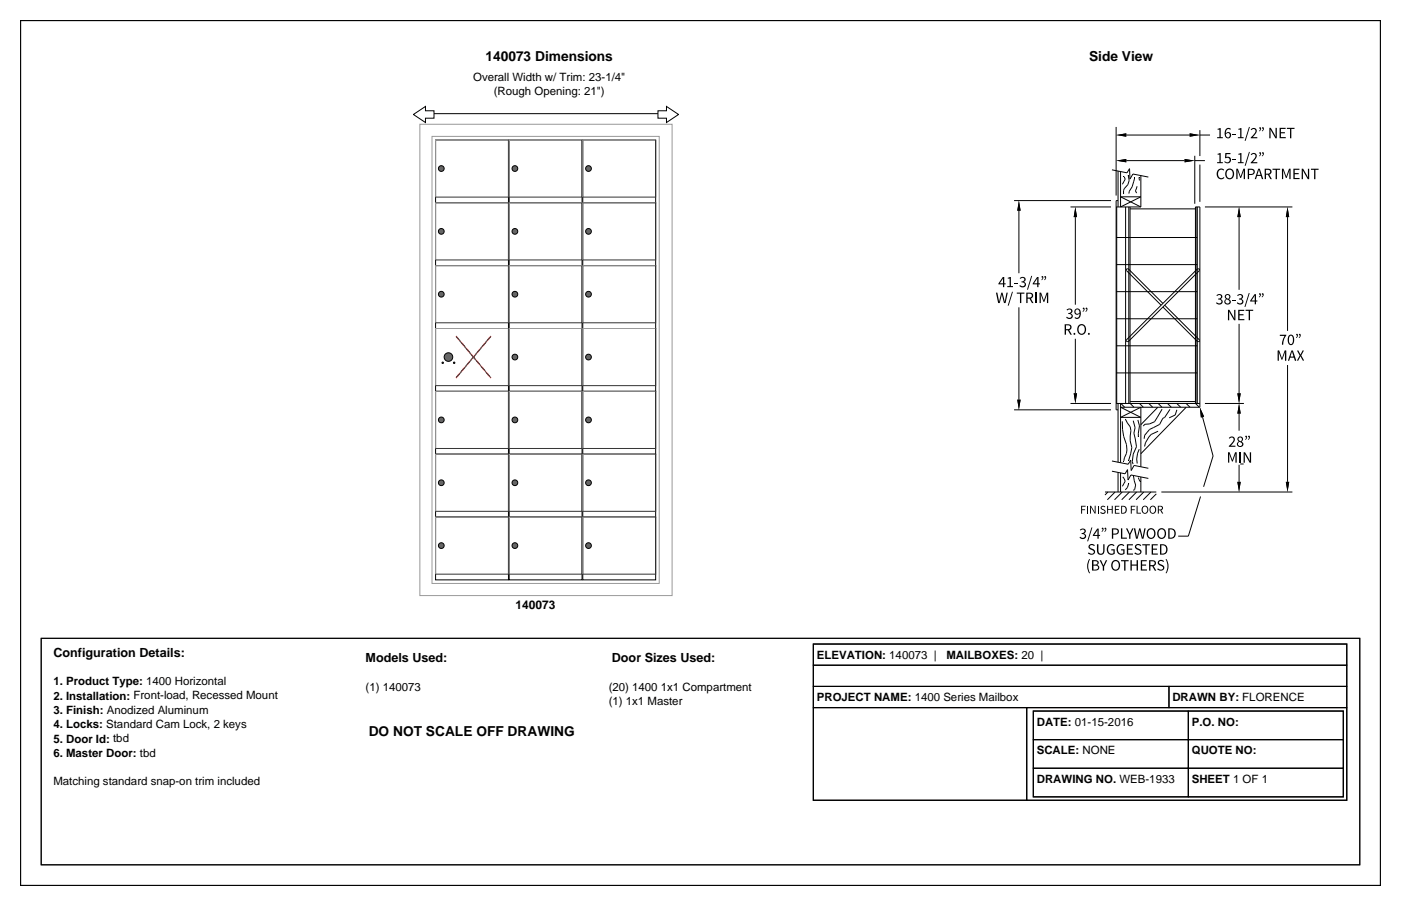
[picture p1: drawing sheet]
<svg xmlns="http://www.w3.org/2000/svg" width="432mm" height="279mm" viewBox="0 0 432 279" stroke-linecap="round" stroke-linejoin="round" font-family="sans-serif">
<path d="M12.7 196.8h406.4v69.9h-406.4z" fill="none" stroke="#000" stroke-width=".31"/>
<g fill="none" stroke="#000" stroke-width=".35">
<path d="M6.3 6.4h419.1v266.6h-419.1zM250.7 198.6h164.4v48.2h-164.4zM250.7 198.6h164.4v6.6h-164.4zM250.7 218.2h65.7v28.6h-65.7zM250.7 211.7h109.6v6.5h-109.6zM250.7 205.2h164.4v6.5h-164.4zM316.4 218.2h98.7v28.6h-98.7zM318.5 219.3h95.5v26.4h-95.5zM318.5 219.3h47.8v8.8h-47.8zM360.3 211.7h54.8v6.5h-54.8zM366.3 219.3h47.7v8.8h-47.7zM318.5 236.9h47.8v8.8h-47.8z"/>
<path d="M318.5 228.1h47.8v8.8h-47.8zM366.3 236.9h47.7v8.8h-47.7zM366.3 228.1h47.7v8.8h-47.7z"/>
</g>
<g fill="#fff" stroke="#000" stroke-width=".31">
<path d="M127.4 35.3l3.7-2.5v1.4h2.7v2.3h-2.7v1.3z"/>
<path d="M202.8 34.2h2.6v-1.4l3.7 2.5-3.7 2.5v-1.3h-2.6z"/>
</g>
<path d="M133.8 35.1h69" fill="none" stroke="#000" stroke-width=".31"/>
<path d="M134.2 43.2h22.5v19.3h-22.5z" fill="#fff" stroke="#000" stroke-width=".31"/>
<path d="M156.7 43.2h-22.5v17.6" fill="none" stroke="#999" stroke-width=".31"/>
<path d="M156.7 43.2v17.6h-22.5" fill="none" stroke="#333" stroke-width=".31"/>
<circle cx="136" cy="52" r=".88" fill="#666" stroke="#000" stroke-width=".31"/>
<path d="M156.9 43.2h22.5v19.3h-22.5z" fill="#fff" stroke="#000" stroke-width=".31"/>
<path d="M179.4 43.2h-22.5v17.6" fill="none" stroke="#999" stroke-width=".31"/>
<path d="M179.4 43.2v17.6h-22.5" fill="none" stroke="#333" stroke-width=".31"/>
<circle cx="158.7" cy="52" r=".88" fill="#666" stroke="#000" stroke-width=".31"/>
<path d="M179.6 43.2h22.5v19.3h-22.5z" fill="#fff" stroke="#000" stroke-width=".31"/>
<path d="M202.1 43.2h-22.5v17.6" fill="none" stroke="#999" stroke-width=".31"/>
<path d="M202.1 43.2v17.6h-22.5" fill="none" stroke="#333" stroke-width=".31"/>
<circle cx="181.4" cy="52" r=".88" fill="#666" stroke="#000" stroke-width=".31"/>
<path d="M134.2 62.5h22.5v19.4h-22.5z" fill="#fff" stroke="#000" stroke-width=".31"/>
<path d="M156.7 62.5h-22.5v17.7" fill="none" stroke="#999" stroke-width=".31"/>
<path d="M156.7 62.5v17.7h-22.5" fill="none" stroke="#333" stroke-width=".31"/>
<circle cx="136" cy="71.4" r=".88" fill="#666" stroke="#000" stroke-width=".31"/>
<path d="M156.9 62.5h22.5v19.4h-22.5z" fill="#fff" stroke="#000" stroke-width=".31"/>
<path d="M179.4 62.5h-22.5v17.7" fill="none" stroke="#999" stroke-width=".31"/>
<path d="M179.4 62.5v17.7h-22.5" fill="none" stroke="#333" stroke-width=".31"/>
<circle cx="158.7" cy="71.4" r=".88" fill="#666" stroke="#000" stroke-width=".31"/>
<path d="M179.6 62.5h22.5v19.4h-22.5z" fill="#fff" stroke="#000" stroke-width=".31"/>
<path d="M202.1 62.5h-22.5v17.7" fill="none" stroke="#999" stroke-width=".31"/>
<path d="M202.1 62.5v17.7h-22.5" fill="none" stroke="#333" stroke-width=".31"/>
<circle cx="181.4" cy="71.4" r=".88" fill="#666" stroke="#000" stroke-width=".31"/>
<path d="M134.2 81.9h22.5v19.4h-22.5z" fill="#fff" stroke="#000" stroke-width=".31"/>
<path d="M156.7 81.9h-22.5v17.6" fill="none" stroke="#999" stroke-width=".31"/>
<path d="M156.7 81.9v17.6h-22.5" fill="none" stroke="#333" stroke-width=".31"/>
<circle cx="136" cy="90.7" r=".88" fill="#666" stroke="#000" stroke-width=".31"/>
<path d="M156.9 81.9h22.5v19.4h-22.5z" fill="#fff" stroke="#000" stroke-width=".31"/>
<path d="M179.4 81.9h-22.5v17.6" fill="none" stroke="#999" stroke-width=".31"/>
<path d="M179.4 81.9v17.6h-22.5" fill="none" stroke="#333" stroke-width=".31"/>
<circle cx="158.7" cy="90.7" r=".88" fill="#666" stroke="#000" stroke-width=".31"/>
<path d="M179.6 81.9h22.5v19.4h-22.5z" fill="#fff" stroke="#000" stroke-width=".31"/>
<path d="M202.1 81.9h-22.5v17.6" fill="none" stroke="#999" stroke-width=".31"/>
<path d="M202.1 81.9v17.6h-22.5" fill="none" stroke="#333" stroke-width=".31"/>
<circle cx="181.4" cy="90.7" r=".88" fill="#666" stroke="#000" stroke-width=".31"/>
<path d="M134.2 101.3h22.5v19.4h-22.5z" fill="#fff" stroke="#000" stroke-width=".31"/>
<path d="M156.7 101.3h-22.5v17.6" fill="none" stroke="#999" stroke-width=".31"/>
<path d="M156.7 101.3v17.6h-22.5" fill="none" stroke="#333" stroke-width=".31"/>
<g fill="#666" stroke="#000" stroke-width=".31">
<circle cx="138.2" cy="110.1" r="1.32"/>
<circle cx="136.5" cy="111.9" r=".22"/>
<circle cx="140" cy="111.9" r=".22"/>
</g>
<path d="M140.5 103.7l10.8 12.9M151.3 103.7l-10.8 12.9" fill="none" stroke="#f00" stroke-width=".44"/>
<path d="M156.9 101.3h22.5v19.4h-22.5z" fill="#fff" stroke="#000" stroke-width=".31"/>
<path d="M179.4 101.3h-22.5v17.6" fill="none" stroke="#999" stroke-width=".31"/>
<path d="M179.4 101.3v17.6h-22.5" fill="none" stroke="#333" stroke-width=".31"/>
<circle cx="158.7" cy="110.1" r=".88" fill="#666" stroke="#000" stroke-width=".31"/>
<path d="M179.6 101.3h22.5v19.4h-22.5z" fill="#fff" stroke="#000" stroke-width=".31"/>
<path d="M202.1 101.3h-22.5v17.6" fill="none" stroke="#999" stroke-width=".31"/>
<path d="M202.1 101.3v17.6h-22.5" fill="none" stroke="#333" stroke-width=".31"/>
<circle cx="181.4" cy="110.1" r=".88" fill="#666" stroke="#000" stroke-width=".31"/>
<path d="M134.2 120.7h22.5v19.4h-22.5z" fill="#fff" stroke="#000" stroke-width=".31"/>
<path d="M156.7 120.7h-22.5v17.6" fill="none" stroke="#999" stroke-width=".31"/>
<path d="M156.7 120.7v17.6h-22.5" fill="none" stroke="#333" stroke-width=".31"/>
<circle cx="136" cy="129.5" r=".88" fill="#666" stroke="#000" stroke-width=".31"/>
<path d="M156.9 120.7h22.5v19.4h-22.5z" fill="#fff" stroke="#000" stroke-width=".31"/>
<path d="M179.4 120.7h-22.5v17.6" fill="none" stroke="#999" stroke-width=".31"/>
<path d="M179.4 120.7v17.6h-22.5" fill="none" stroke="#333" stroke-width=".31"/>
<circle cx="158.7" cy="129.5" r=".88" fill="#666" stroke="#000" stroke-width=".31"/>
<path d="M179.6 120.7h22.5v19.4h-22.5z" fill="#fff" stroke="#000" stroke-width=".31"/>
<path d="M202.1 120.7h-22.5v17.6" fill="none" stroke="#999" stroke-width=".31"/>
<path d="M202.1 120.7v17.6h-22.5" fill="none" stroke="#333" stroke-width=".31"/>
<circle cx="181.4" cy="129.5" r=".88" fill="#666" stroke="#000" stroke-width=".31"/>
<path d="M134.2 140.1h22.5v19.3h-22.5z" fill="#fff" stroke="#000" stroke-width=".31"/>
<path d="M156.7 140.1h-22.5v17.6" fill="none" stroke="#999" stroke-width=".31"/>
<path d="M156.7 140.1v17.6h-22.5" fill="none" stroke="#333" stroke-width=".31"/>
<circle cx="136" cy="148.9" r=".88" fill="#666" stroke="#000" stroke-width=".31"/>
<path d="M156.9 140.1h22.5v19.3h-22.5z" fill="#fff" stroke="#000" stroke-width=".31"/>
<path d="M179.4 140.1h-22.5v17.6" fill="none" stroke="#999" stroke-width=".31"/>
<path d="M179.4 140.1v17.6h-22.5" fill="none" stroke="#333" stroke-width=".31"/>
<circle cx="158.7" cy="148.9" r=".88" fill="#666" stroke="#000" stroke-width=".31"/>
<path d="M179.6 140.1h22.5v19.3h-22.5z" fill="#fff" stroke="#000" stroke-width=".31"/>
<path d="M202.1 140.1h-22.5v17.6" fill="none" stroke="#999" stroke-width=".31"/>
<path d="M202.1 140.1v17.6h-22.5" fill="none" stroke="#333" stroke-width=".31"/>
<circle cx="181.4" cy="148.9" r=".88" fill="#666" stroke="#000" stroke-width=".31"/>
<path d="M134.2 159.4h22.5v19.4h-22.5z" fill="#fff" stroke="#000" stroke-width=".31"/>
<path d="M156.7 159.4h-22.5v17.7" fill="none" stroke="#999" stroke-width=".31"/>
<path d="M156.7 159.4v17.7h-22.5" fill="none" stroke="#333" stroke-width=".31"/>
<circle cx="136" cy="168.3" r=".88" fill="#666" stroke="#000" stroke-width=".31"/>
<path d="M156.9 159.4h22.5v19.4h-22.5z" fill="#fff" stroke="#000" stroke-width=".31"/>
<path d="M179.4 159.4h-22.5v17.7" fill="none" stroke="#999" stroke-width=".31"/>
<path d="M179.4 159.4v17.7h-22.5" fill="none" stroke="#333" stroke-width=".31"/>
<circle cx="158.7" cy="168.3" r=".88" fill="#666" stroke="#000" stroke-width=".31"/>
<path d="M179.6 159.4h22.5v19.4h-22.5z" fill="#fff" stroke="#000" stroke-width=".31"/>
<path d="M202.1 159.4h-22.5v17.7" fill="none" stroke="#999" stroke-width=".31"/>
<path d="M202.1 159.4v17.7h-22.5" fill="none" stroke="#333" stroke-width=".31"/>
<circle cx="181.4" cy="168.3" r=".88" fill="#666" stroke="#000" stroke-width=".31"/>
<path d="M129.4 38.3h77.7v145.4h-77.7zM133.1 42.1h70.1v137.8h-70.1z" fill="none" stroke="#999" stroke-width=".31"/>
<g fill="#000">
<path d="M384.9 39.2h.3l-1.3 4.2h-.3zM391.2 39.4h.5l1.5 2.7-.1-2.7h.4v3.2h-.4l-1.5-2.6v2.6h-.4zM394.4 39.4h1.8v.4h-1.4v1h1.2v.3h-1.2v1.2h1.5v.3h-1.9zM396.6 39.4h2.4v.4h-1v2.8h-.4v-2.8h-1zM346.3 54.2h.2v.3h-.2zM344 41.6l3.1-.5v1.1zM344 49.6l3.1-.6v1.1zM344 49.5l3.1-.5v1.1zM347.6 53.9h.3v.3h-.3zM349.5 54.8l.1 .4zM351 54.7l.1 .2zM365.1 49l3.1 .6-3.1 .5z"/>
<path d="M365.1 49l3.1 .5-3.1 .6zM366.7 41.1l3.1 .5-3.1 .6zM375.3 39.7l.9-.2v2.8h.7v.3h-1.8v-.3h.7v-2.3h-.5zM375.3 47.4l.9-.2v2.8h.7v.3h-1.8v-.3h.7v-2.3h-.5zM375.6 52.3l1.1-.3 .6 .4-.2 .2a1 1 0 0 0-1.2-.1 1 1 0 0 0-.5 1.1 1.01 1.01 0 0 0 .5 1.2 1.01 1.01 0 0 0 1.3-.2l.2 .2a1.47 1.47 0 0 1-2 .2 1.47 1.47 0 0 1-.3-1.9zM377.7 47.2h1.5v.3h-1.2l-.1 1a1.07 1.07 0 0 1 1.4 .4 1.07 1.07 0 0 1-.4 1.4 1.07 1.07 0 0 1-1.4-.2l-.2-.2 .2-.2a.75 .75 0 0 0 1 .5 .75 .75 0 0 0 .4-1 .75 .75 0 0 0-.9-.5h-.4zM379.8 41.3h1.1v.3h-1.1zM379.8 49h1.1v.3h-1.1zM381 52h.5l.9 2.4 .8-2.4h.5v3.2h-.4l.1-2.7-.9 2.4h-.2l-.9-2.4v2.7h-.4zM381.7 39.7l.9-.2v2.8h.7v.3h-1.8v-.3h.7v-2.3h-.5zM381.7 47.4l.9-.2v2.8h.7v.3h-1.8v-.3h.7v-2.3h-.5zM384.9 46.9h.3l-1.3 4.2h-.3z"/>
<path d="M385.5 39.9a1.07 1.07 0 0 1 1.7-.1 1.07 1.07 0 0 1-.4 1.7l-.7 .8h1.4v.3h-2l1.2-1.5a.7 .7 0 0 0 .1-1.2 .7 .7 0 0 0-1.1 .3zM385.5 47.6a1.07 1.07 0 0 1 1.7-.1 1.07 1.07 0 0 1-.4 1.7l-.7 .8h1.4v.4h-2l1.2-1.6a.7 .7 0 0 0 .1-1.2 .7 .7 0 0 0-1.1 .3zM392.2 52h2.3v.4h-.9v2.9h-.4v-2.9h-1zM395.1 52h.5l.8 2.4 .9-2.4h.5v3.2h-.4v-2.7l-.8 2.4h-.3l-.9-2.4 .1 2.7h-.4zM398.6 52h1.9v.4h-1.5v1h1.3v.3h-1.3v1.2h1.5v.3h-1.9zM401.2 52h.4l1.6 2.7-.1-2.7h.4v3.3h-.4l-1.5-2.7v2.7h-.4zM404 52h2.4v.4h-1v2.9h-.4v-2.9h-1zM314 61.9l.6 3.1h-1.1zM331.4 63.8l.6 3.1h-1.1zM381.9 63.8l.5 3.1h-1zM396.8 63.8l.5 3.1h-1zM307 90.2h.4l.5 2.8 .7-2.8h.4l.7 2.8 .5-2.8h.4l-.7 3.3h-.5l-.6-2.7-.7 2.7h-.5z"/>
<path d="M310.6 85.7l1-.3v2.8h.6v.4h-1.7v-.4h.7v-2.3h-.6zM311.9 90h.3l-1.3 4.3h-.3zM312.7 87.2h1.1v.3h-1.1zM313.4 90.2h2.3v.4h-.9v2.9h-.4v-2.9h-1zM314.3 85.8a.92 .92 0 0 1 1.3-.3 .92 .92 0 0 1 .2 1.3l-.3 .1a.91 .91 0 0 1 .7 1.2 .91 .91 0 0 1-1.3 .5l-.7-.4 .2-.3a.7 .7 0 0 0 1 .4 .7 .7 0 0 0 .2-1l-.8-.2v-.3l.5-.1a.6 .6 0 0 0 .2-1 .6 .6 0 0 0-1 .3zM317.8 85.1h.3l-1.3 4.2h-.3zM320.4 90.2h.5l.8 2.4 .9-2.4h.5v3.3h-.4v-2.8l-.8 2.4h-.3l-.9-2.4 .1 2.8h-.4zM328.7 95.5a.92 .92 0 0 1 1.3-.3 .92 .92 0 0 1 .2 1.4l-.2 .1a.91 .91 0 0 1 .6 1.2 .91 .91 0 0 1-1.3 .4l-.7-.4 .2-.3a.7 .7 0 0 0 1 .4 .7 .7 0 0 0 .2-1l-.7-.2v-.3h.4a.6 .6 0 0 0 .2-1 .6 .6 0 0 0-1 .3zM347.2 82.8h.5l-.5 .6zM369.2 82.9h.5v.5zM374.9 91.1a.92 .92 0 0 1 1.3-.3 .92 .92 0 0 1 .2 1.3l-.2 .1a.91 .91 0 0 1 .6 1.2 .91 .91 0 0 1-1.3 .5l-.7-.4 .2-.3a.7 .7 0 0 0 1 .4 .7 .7 0 0 0 .2-1.1l-.7-.1v-.3l.4-.1a.6 .6 0 0 0 .2-1 .6 .6 0 0 0-1 .3zM378.5 95.5h.4l1.5 2.7v-2.6h.4v3.2h-.5l-1.5-2.7v2.7h-.3z"/>
<path d="M379.7 92.5h1.2v.3h-1.2zM381.3 91.1a.92 .92 0 0 1 1.3-.3 .92 .92 0 0 1 .2 1.3l-.2 .1a.91 .91 0 0 1 .6 1.2 .91 .91 0 0 1-1.3 .5l-.7-.4 .2-.3a.7 .7 0 0 0 1 .4 .7 .7 0 0 0 .2-1.1l-.7-.1v-.3l.4-.1a.6 .6 0 0 0 .2-1 .6 .6 0 0 0-1 .3zM381.6 95.5h1.9v.4h-1.5v1h1.3v.3h-1.3v1.2h1.5v.4h-1.9zM383.9 95.5h2.3v.4h-.9v2.9h-.4v-2.9h-1zM384.9 90.4h.3l-1.3 4.2h-.4zM347.2 104.9l.5 .5h-.5zM369.7 104.9v.5h-.5zM393.8 108.1l.5 .1 .8 2.2 .8-2.2 .5-.1v3.1l-.4-.1 .1-2.6-.9 2.4h-.2l-.9-2.4 .1 2.6-.4 .1zM394.5 103.3l1.9-.1v.2a4.9 4.9 0 0 0-.9 2.9h-.2a3.4 3.4 0 0 1 .5-2.6l-1.2-.1zM399.8 108.1h.4l.6 1.2 .7-1.2h.2l-.6 1.5 .7 1.6h-.3l-.7-1.3-.7 1.3h-.3l.8-1.5zM313.5 123.3h1.1l-.6 3.1zM330.9 121.3h1.1l-.6 3.1z"/>
<path d="M350.7 134.6h.3v.3h-.3zM369.8 125.6l1.3 2.9-1 .3zM378.5 139.5h.5l.8 2.3 .9-2.3h.5v3.2h-.4v-2.8l-.8 2.4h-.3l-.9-2.4 .1 2.8h-.4zM378.7 135.1a1.07 1.07 0 0 1 1.7-.2 1.07 1.07 0 0 1-.3 1.7l-.8 .9 1.5-.1v.4h-2.1l1.3-1.6a.7 .7 0 0 0 0-1.1 .7 .7 0 0 0-1 .2zM381.4 121.3h1l-.5 3.1zM381.9 124.4l.5 3.2h-1zM383.3 139.5h.4l1.5 2.7v-2.7h.4v3.2h-.4l-1.5-2.7v2.7h-.4zM333.2 156h1.4v.2h-1.1v.9h.9v.2h-.9v1.1h-.3zM336 156h.3l1.1 2v-2h.3v2.4h-.3l-1.2-2 .1 2h-.3zM339.4 156.1l.8-.1 .5 .3-.2 .2a.46 .46 0 0 0-.6-.3 .46 .46 0 0 0-.2 .7 .82 .82 0 0 1 1 .5 .82 .82 0 0 1-.4 1l-.7 .1-.5-.4 .2-.2 .7 .3 .4-.2v-.4l-.9-.5a.58 .58 0 0 1-.1-1zM341.2 156h.3v1h1.1v-1h.4v2.4h-.4v-1.2h-1.1v1.2h-.3zM343.6 156h1.4v.2h-1.1v.8h.9v.3h-.9v.8h1.1v.3h-1.4z"/>
<path d="M346.4 142.1v.2zM347.7 141.9h.3v.3h-.3zM347.7 148.9h.3v.3h-.3zM348.5 156h1.4v.2h-1.1v.9h.9v.2h-.9v1.1h-.3zM349.3 146.9h.3v.3h-.3zM350.3 156h.3v2.1h1.1v.3h-1.4zM351.2 148.3h.3v.3h-.3zM381.4 148.6h1l-.5 3.1zM396.3 148.6h1l-.5 3.1zM332.8 163.4a.92 .92 0 0 1 1.3-.3 .92 .92 0 0 1 .2 1.3l-.2 .1a.91 .91 0 0 1 .6 1.3 .91 .91 0 0 1-1.3 .4l-.7-.4 .2-.3a.7 .7 0 0 0 1 .4 .7 .7 0 0 0 .3-1l-.8-.2v-.3l.4-.1a.6 .6 0 0 0 .2-1 .6 .6 0 0 0-1 .3zM335.7 172.4l.3 .1a4.2 4.2 0 0 0 0 4.2l-.3 .1a4.1 4.1 0 0 1 0-4.4zM335.8 168l.7-.2 .9 .3-.2 .3-.4-.3a.62 .62 0 0 0-.9 .5l.2 .4a1.18 1.18 0 0 1 1.2 1.7l-.5 .3-.7 .1-.8-.5 .3-.2a.78 .78 0 0 0 .9 .4 .78 .78 0 0 0 .6-.8l-1.4-.8a.81 .81 0 0 1 .1-1.2z"/>
<path d="M336.4 162.7h.3l-1.3 4.2h-.3zM338.1 167.8h.4l.1 2.4a.71 .71 0 0 0 .7 .6 .71 .71 0 0 0 .7-.6v-2.4h.4v1.9a1.18 1.18 0 0 1-1.1 1.4 1.18 1.18 0 0 1-1.2-1.4zM338.9 172.8h.5l.7 1.6 .7-1.6h.5l-1 1.9v1.3h-.4v-1.3zM341.7 168.1l1.2-.3 .6 .4-.2 .2a1.12 1.12 0 0 0-1.5 0 1.12 1.12 0 0 0-.2 1.5 1.02 1.02 0 0 0 1.6 .7v-.9h-.7v-.3h1.1v1.3a1.55 1.55 0 0 1-2 .1 1.55 1.55 0 0 1-.4-1.9zM345.5 162.9h.4v2.9h1.4v.3h-1.8zM344.7 168.1l1.2-.3 .6 .4-.2 .2a1.12 1.12 0 0 0-1.5 0 1.12 1.12 0 0 0-.2 1.5 1.02 1.02 0 0 0 1.6 .7v-.9h-.7v-.3h1.1v1.3a1.55 1.55 0 0 1-2 .1 1.55 1.55 0 0 1-.4-1.9zM345.5 172.7h2.4v.4h-1v2.9h-.4v-2.9h-1zM347.3 167.8h1.9v.4h-1.5v1h1.2v.3h-1.2v1.2h1.5v.3h-1.9zM347 163h.5l.7 1.5 .7-1.5h.5l-1 1.9v1.3h-.4v-1.3zM348.4 172.7h.4v1.4h1.5v-1.4h.4v3.3h-.4v-1.6h-1.5v1.6h-.4zM349.5 162.9h.4l.5 2.8 .7-2.8h.4l.7 2.8 .5-2.8h.4l-.7 3.2h-.5l-.6-2.6-.7 2.6h-.5zM350.1 168l.7-.2 .9 .3-.2 .3-.4-.3a.62 .62 0 0 0-.9 .5l.3 .4a1.18 1.18 0 0 1 1.1 1.7l-.5 .3-.7 .1-.8-.5 .3-.2a.78 .78 0 0 0 .9 .4 .78 .78 0 0 0 .6-.8l-1.4-.8a.81 .81 0 0 1 .1-1.2z"/>
<path d="M351.6 172.7h1.8v.4h-1.4v1h1.2v.3h-1.2v1.2h1.5v.4h-1.9zM352.1 167.8h2.3v.4h-1v2.9h-.4v-2.9h-.9zM355 167.8h1.8v.4h-1.4v1h1.2v.3h-1.2v1.2h1.5v.3h-1.9zM357.1 172.9l.7-.2 1 .3-.2 .3-.5-.3a.62 .62 0 0 0-.9 .5l.3 .4a1.18 1.18 0 0 1 1.2 1.7l-.6 .3-.7 .1-.8-.5 .3-.2a.78 .78 0 0 0 .9 .4 .78 .78 0 0 0 .6-.8l-1.4-.8a.81 .81 0 0 1 .1-1.2zM359.2 172.5l.3-.1a4.1 4.1 0 0 1 0 4.4l-.3-.1a4.2 4.2 0 0 0 0-4.2z"/>
<path d="M378.2 52.3a1.48 1.48 0 0 1 1.8 .1 1.48 1.48 0 0 1 .3 1.8 1.37 1.37 0 0 1-1.6 1.1 1.37 1.37 0 0 1-1.1-1.7zM378.4 52.6a1.34 1.34 0 0 0-.3 1.4 1.34 1.34 0 0 0 1.2 .9 1.32 1.32 0 0 0 .7-1.5 1.32 1.32 0 0 0-1.3-1z"/>
<path d="M377.9 39.7l.7-.3 .8 .4-.3 .2-.5-.2-.4 .2-.4 1.1a.94 .94 0 0 1 1.4 0 .94 .94 0 0 1-.2 1.5 .94 .94 0 0 1-1.4-.5l-.1-.4a2.26 2.26 0 0 1 .4-2zM377.7 41.7a.65 .65 0 0 0 1.3 0 .65 .65 0 0 0-1.3 0z"/>
<path d="M384.6 52h1a.99 .99 0 0 1 1.1 1 .99 .99 0 0 1-1.1 1h-.6v1.2h-.4zM385 52.4v1.3l.5-.1a.66 .66 0 0 0 .8-.6 .66 .66 0 0 0-.8-.6z"/>
<path d="M388.2 39.2a.65 .65 0 0 1 .5 .7 .65 .65 0 0 1-.6 .6l-.1-.2 .4-.6-.3-.1zM389.1 39.2a.65 .65 0 0 1 .5 .7 .65 .65 0 0 1-.6 .6l-.1-.2 .4-.6-.3-.1z"/>
<path d="M388.1 47h.1a.65 .65 0 0 1 .5 .6 .65 .65 0 0 1-.6 .6l-.1-.2 .4-.6-.3-.1zM389 47h.1a.65 .65 0 0 1 .5 .6 .65 .65 0 0 1-.6 .6l-.1-.2 .4-.6-.3-.1z"/>
<path d="M387.8 52h.5l1.1 3.2h-.5l-.3-.9h-1.2l-.3 .9h-.4zM388 52.4l-.5 1.5h1z"/>
<path d="M389.8 52h1a.93 .93 0 0 1 1.1 .7 .93 .93 0 0 1-.7 1.1l.8 1.5-.5-.1-.7-1.3h-.6v1.3h-.4zM390.2 52.4v1.2h.5a.61 .61 0 0 0 .8-.6 .61 .61 0 0 0-.8-.6z"/>
<path d="M309.1 85.4h.4v2h.4v.3h-.4v.9h-.4v-.9h-1.4zM309.1 85.9l-1 1.5h1z"/>
<path d="M316.3 90.2h1a.93 .93 0 0 1 1.1 .8 .93 .93 0 0 1-.7 1.1l.8 1.4h-.4l-.8-1.4h-.6v1.4h-.4zM316.7 90.6v1.2h.5a.61 .61 0 0 0 .8-.6 .61 .61 0 0 0-.8-.6z"/>
<path d="M319.6 85.4h.5v2h.4v.3h-.4v.9h-.4v-.9h-1.4zM319.7 85.9l-1 1.5h1z"/>
<path d="M321 85.2h.1a.65 .65 0 0 1 .5 .6 .65 .65 0 0 1-.6 .6l-.1-.2 .4-.6-.3-.1zM321.9 85.2h.1a.65 .65 0 0 1 .5 .6 .65 .65 0 0 1-.6 .6l-.1-.2 .4-.6-.3-.1z"/>
<path d="M331.4 95.4a1.1 1.1 0 0 1 1.3-.1 1.1 1.1 0 0 1 .4 1.3 1.23 1.23 0 0 1-.4 1.5 1.23 1.23 0 0 1-1.5-.1l.2-.2 .5 .2 .5-.2 .3-1.1a.94 .94 0 0 1-1.4 .1 .94 .94 0 0 1 .1-1.4zM331.4 96.1a.7 .7 0 0 0 1.4 0 .7 .7 0 0 0-1.4 0z"/>
<path d="M333.8 94.9a.65 .65 0 0 1 .5 .7 .65 .65 0 0 1-.5 .6l-.1-.2 .3-.6-.2-.1zM334.7 94.9a.65 .65 0 0 1 .5 .7 .65 .65 0 0 1-.5 .6l-.2-.2 .4-.6-.3-.1z"/>
<path d="M377.7 90.9a.89 .89 0 0 1 1.4 .1 .89 .89 0 0 1-.3 1.3 .93 .93 0 0 1 .2 1.4 .93 .93 0 0 1-1.4 0 .93 .93 0 0 1 .1-1.4l.2-.1-.2-.2a.78 .78 0 0 1 0-1.1zM377.7 93a.62 .62 0 0 0 1.2 0 .62 .62 0 0 0-1.2 0zM377.9 91.2a.56 .56 0 0 0 .4 .9 .56 .56 0 0 0 .6-.7 .56 .56 0 0 0-.8-.4z"/>
<path d="M386.7 90.7h.4v2h.4v.3h-.4v.8h-.4v-.8h-1.4zM386.7 91.1l-1 1.6h1z"/>
<path d="M388.1 90.5l.1-.1a.65 .65 0 0 1 .5 .7 .65 .65 0 0 1-.6 .6l-.1-.2 .4-.6-.3-.1zM389 90.4a.65 .65 0 0 1 .5 .7 .65 .65 0 0 1-.5 .6l-.2-.2 .4-.6-.3-.1z"/>
<path d="M328.1 100h1a.93 .93 0 0 1 1.2 .7 .93 .93 0 0 1-.8 1.1l.9 1.4h-.5l-.8-1.3h-.6v1.3h-.4zM328.5 100.3v1.2h.6a.61 .61 0 0 0 .8-.6 .61 .61 0 0 0-.8-.6z"/>
<path d="M332.5 100.2a1.48 1.48 0 0 1 1.9 .2 1.48 1.48 0 0 1 .3 1.8 1.37 1.37 0 0 1-1.7 1 1.37 1.37 0 0 1-1-1.6zM332.8 100.5a1.33 1.33 0 0 0-.4 1.5 1.33 1.33 0 0 0 1.3 .9 1.32 1.32 0 0 0 .7-1.5 1.32 1.32 0 0 0-1.3-1z"/>
<path d="M397.3 103.5a.94 .94 0 0 1 1-.2 .94 .94 0 0 1 .5 .9l.1 .6a1.1 1.1 0 0 1-.3 1.3 1.1 1.1 0 0 1-1.3 .1l-.4-1.4zM397.6 103.6l-.3 .6v1.2l.1 .4 .5 .3a1.68 1.68 0 0 0 0-2.6z"/>
<path d="M398 108.1l.5 .1 1 2.9-.2 .2h-.2l-.4-1h-1.1l-.3 1-.3-.1zM398.2 108.4l-.4 1.5 .6 .1 .2-.3z"/>
<path d="M399.6 103a.65 .65 0 0 1 .5 .6 .65 .65 0 0 1-.6 .7l-.1-.2 .4-.6-.3-.2zM400.5 103a.65 .65 0 0 1 .4 .6 .65 .65 0 0 1-.5 .7l-.1-.2 .3-.6-.2-.2z"/>
<path d="M381.6 134.8a.89 .89 0 0 1 1.3 .1 .89 .89 0 0 1-.2 1.3 .93 .93 0 0 1 .2 1.4 .93 .93 0 0 1-1.4 .1 .93 .93 0 0 1 .1-1.4l.2-.2-.2-.2a.78 .78 0 0 1 0-1.1zM381.5 136.9a.65 .65 0 0 0 1.3 0 .65 .65 0 0 0-1.3 0zM381.8 135.2a.56 .56 0 0 0 .3 .8 .56 .56 0 0 0 .7-.6 .56 .56 0 0 0-.8-.4z"/>
<path d="M383.8 134.5l.1-.1a.65 .65 0 0 1 .5 .7 .65 .65 0 0 1-.6 .6l-.1-.2 .4-.6-.3-.1zM384.7 134.5l.1-.1a.65 .65 0 0 1 .5 .7 .65 .65 0 0 1-.6 .6l-.1-.2 .4-.6-.3-.1z"/>
<path d="M345.5 156a1.3 1.3 0 0 1 1.8 1.2 1.3 1.3 0 0 1-1.7 1.2zM345.8 156.2v2a.97 .97 0 0 0 1.2-1 .97 .97 0 0 0-1.2-1z"/>
<path d="M352.3 156.2a1.15 1.15 0 0 1 1.6 1 1.15 1.15 0 0 1-1.6 1l-.5-1zM352.4 156.5l-.2 .7a.77 .77 0 0 0 1 .9 .99 .99 0 0 0 .4-1.1 .99 .99 0 0 0-1-.7z"/>
<path d="M354.7 156.2a1.15 1.15 0 0 1 1.6 1 1.15 1.15 0 0 1-1.6 1l-.4-1zM354.8 156.5l-.2 .7a.77 .77 0 0 0 1 .9 .99 .99 0 0 0 .4-1.1 .99 .99 0 0 0-1-.7z"/>
<path d="M356.9 156a1.38 1.38 0 0 1 1.5 .3v.6l-.5 .4 .6 1.1h-.3l-.6-1h-.4v1h-.3zM357.1 156.2v.9l1-.2v-.5z"/>
<path d="M336.6 172.7a1.94 1.94 0 0 1 2 .5v.6l-.5 .4a.91 .91 0 0 1 .7 1.2 .91 .91 0 0 1-1.2 .6h-1zM337 173.1v1h.8l.4-.3-.1-.6zM337 174.4v1.3l.6-.1a.68 .68 0 0 0 .8-.8l-.5-.3z"/>
<path d="M338.2 163h.4v2h.5v.3h-.5v.8h-.4v-.8h-1.4zM338.2 163.5l-.9 1.5h.9z"/>
<path d="M339.6 162.9l.1-.1a.65 .65 0 0 1 .5 .6 .65 .65 0 0 1-.6 .6l-.1-.1 .4-.7-.3-.1zM340.5 162.8a.65 .65 0 0 1 .5 .6 .65 .65 0 0 1-.5 .6l-.1-.1 .3-.7-.2-.1z"/>
<path d="M343 173a1.48 1.48 0 0 1 1.9 .1 1.48 1.48 0 0 1 .3 1.8 1.37 1.37 0 0 1-1.7 1.1 1.37 1.37 0 0 1-1-1.7zM343.3 173.3a1.34 1.34 0 0 0-.4 1.5 1.34 1.34 0 0 0 1.3 .8 1.33 1.33 0 0 0 .6-1.5 1.33 1.33 0 0 0-1.3-1z"/>
<path d="M342.7 162.9h1a.99 .99 0 0 1 1.2 1 .99 .99 0 0 1-1.2 1h-.6v1.2h-.4zM343.1 163.3v1.3l.5-.1a.66 .66 0 0 0 .9-.6 .66 .66 0 0 0-.9-.6z"/>
<path d="M353.9 163.2a1.48 1.48 0 0 1 1.9 .1 1.48 1.48 0 0 1 .3 1.8 1.37 1.37 0 0 1-1.7 1.1 1.37 1.37 0 0 1-1-1.7zM354.2 163.5a1.34 1.34 0 0 0-.4 1.4 1.34 1.34 0 0 0 1.3 .9 1.33 1.33 0 0 0 .7-1.5 1.33 1.33 0 0 0-1.3-1z"/>
<path d="M354.2 172.8h1a.93 .93 0 0 1 1.1 .7 .93 .93 0 0 1-.7 1.1l.8 1.4h-.5l-.8-1.4h-.5v1.4h-.4zM354.6 173.1v1.2h.5a.61 .61 0 0 0 .8-.6 .61 .61 0 0 0-.8-.6z"/>
<path d="M357.2 163.2a1.48 1.48 0 0 1 1.8 .1 1.48 1.48 0 0 1 .3 1.8 1.37 1.37 0 0 1-1.6 1.1 1.37 1.37 0 0 1-1-1.7zM357.4 163.5a1.34 1.34 0 0 0-.3 1.4 1.34 1.34 0 0 0 1.2 .9 1.33 1.33 0 0 0 .7-1.5 1.33 1.33 0 0 0-1.3-1z"/>
<path d="M357.5 167.8a1.71 1.71 0 0 1 2.3 1.6 1.71 1.71 0 0 1-2.3 1.6zM357.9 168.2v2.5a1.29 1.29 0 0 0 1.5-1.3 1.29 1.29 0 0 0-1.5-1.2z"/>
<path d="M360.1 162.9a1.71 1.71 0 0 1 2.3 1.6 1.71 1.71 0 0 1-2.3 1.6zM360.5 163.3v2.5a1.29 1.29 0 0 0 1.5-1.3 1.29 1.29 0 0 0-1.5-1.2z"/>
<circle cx="331.1" cy="103" r=".3"/>
<circle cx="335.6" cy="103" r=".3"/>
</g>
<g fill="none" stroke="#000" stroke-width=".31">
<path d="M344 39.2v21.1M342.7 52.4l4.7 .9 .7-1.3 .2 3.2 .9-1.5 4.7 .9M344.6 52.7v11.1M345.4 52.9v10.9l6.2-3.1h-6.2l6.2 3.1M346.5 54.5l.3 .8-.9 1.5M347.1 41.6h19.6M347.1 49.5h18M347.7 54l.3 1.6-.4 1.3-1.1 1.3-.2 1.6M349.6 55.2l-.7 2.4-.8 1.4-.2 .7M350.5 57.4l-.6 1.4 .4 .7M351 54.7l.2 1M351.6 54.2v9.6"/>
<path d="M368.2 49.5h3.2M368.2 48v14.8M369.8 41.6h3.1M369.8 40.1v8M369.8 50.8v11.4M312.5 61.9h29.9M314 65v19.3M329.9 63.8h12.5M331.4 66.9v27.1M344 63.8h7.6M344 73.2h25M344.2 63.8v60.6"/>
<path d="M344.6 61.9h-.6v64.5h.6M346.9 63.8v60.6M347.9 63.8v60.6M348.3 64.4h20.1M348.3 63.8v60.6M368.6 63.8v60.6M369 63.8v60.6M371.4 63.8h26.9M381.9 66.9v22.5M396.8 66.9v35.1M314 94.8v28.5M344 81.6h25"/>
<path d="M344 89.9h25M344 98.3h25M347.1 83.4l10.8 10.7M347.7 82.9l10.7 10.7M358.4 94.7l10.7 10.7M359 94.1l10.7 10.7M369.1 82.9l-22 21.9M369.7 83.4l-22 22M381.9 99.9v21.4M331.4 104.5v16.8M344 106.6h25M344 115h25"/>
<path d="M396.8 112.6v36M312.5 126.4h29.9M329.9 124.4h12.5M344 124.4h25.8M344.6 124.4v18.2M345.4 124.4v18.3M345.5 124.4l1.1 1.2M345.9 129.9l.4 4.7a6.3 6.3 0 0 1 .3 6.6l-.2 .9M346.8 129.2l1.5 2.4 .3 1.2-.3 3.2 .5 2-1 4M348.3 123.8h20.1M348.3 124.4l1.2 1.2M349.3 129.7l.5 2.2-.3 1.7 .8 4.2-1 2.2-.3 2.3 .2 .8"/>
<path d="M350.7 129.5l.5 1.8-.4 3.4M351.1 138.5l-.5 1.3-.3 1.7 .2 1.4M351.2 124.4l1.2 1.2M354.1 124.4l1.2 1.2M356.9 125.6l-5.3 5.4M356.9 133a5.7 5.7 0 0 0-4.1 4.7M357 124.4l1.1 1.2M358.2 126.2l-2.4 3.9-1.5 .6-1.5 .1-.4 .6M359.8 124.4l1.2 1.2M360.6 126.2l-1.6 2.5-.6 .3-1 1.9-3.1 1.5-1.5 1.8-.2 1.1M362.7 124.4l1.2 1.2M362.7 126.4l-.5 1.6-1.8 .9"/>
<path d="M365.6 124.4l1.2 1.2M365.6 125.6l-14 14.3M369.6 125.6l-1.2-1.2v-60.6h1.4v61.8h-24.4l6.2 3.1h-6.2l6.2-3.1v18.3M370.6 128.6l3.3 12-2.9 9.5M371.4 124.4h12M381.9 127.6v5.2M335.2 156v2.4M338.5 156v2.4M340.6 151.7h15.8M341.5 151.7l-.9 1M342.7 145.3l4.1 .8 .7-1.3 .2 3.2 .9-1.5 5.3 1M342.7 142.2l5 1 .8-1.3 .1 3.2 .9-1.6 4.4 .9"/>
<path d="M343.7 151.7l-2.4 2.4M344.6 145.7v6M345.4 145.8v5.9M345.9 151.7l-2.4 2.4M346 147.1l.8 1.3-.9 1.6M347.9 149.1l-.4 1.2-.7 .8M348.1 151.7l-2.4 2.4M349.4 147.1l.6 2.5-.3 1.4-.4 .2M350.3 151.7l-2.4 2.4M350.8 147.3l.6 1.2M351.6 147.1v4.6M352.5 151.7l-2.3 2.4"/>
<path d="M354.7 151.7l-2.3 2.4M356.4 152.3l-1.8 1.8M357.9 151.7h40.4M370 153.1l-3.7 12.2h-3.2M381.9 143.3v5.3M382.2 143.1h1.1"/>
</g>
<path d="M319.3 90.2v3.3M382.2 139.5v3.2" fill="none" stroke="#000" stroke-width=".41"/>
<g font-size="4.2">
<text x="149.6" y="18.7">140073 Dimensions</text>
<text x="335.7" y="18.7">Side View</text>
<text x="113.6" y="227">DO NOT SCALE OFF DRAWING</text>
</g>
<g font-size="3.9">
<text x="16.4" y="202.5">Configuration Details:</text>
<text x="112.7" y="204.2">Models Used:</text>
<text x="188.6" y="204.2">Door Sizes Used:</text>
</g>
<text font-size="3.7" x="158.9" y="187.9">140073</text>
<g font-size="3.5">
<text x="145.8" y="25">Overall Width w/ Trim: 23-1/4&quot;</text>
<text x="152.2" y="29.4">(Rough Opening: 21&quot;)</text>
<text x="251.7" y="203.2">ELEVATION: 140073 |</text>
<text x="291.7" y="203.2">MAILBOXES: 20 |</text>
<text x="16.4" y="211.3">1. Product Type: 1400 Horizontal</text>
<text x="16.4" y="215.7">2. Installation: Front-load, Recessed Mount</text>
<text x="112.7" y="213">(1) 140073</text>
<text x="187.6" y="213">(20) 1400 1x1 Compartment</text>
<text x="16.4" y="220.1">3. Finish: Anodized Aluminum</text>
<text x="187.6" y="217.4">(1) 1x1 Master</text>
<text x="251.7" y="216.2">PROJECT NAME: 1400 Series Mailbox</text>
<text x="361.3" y="216.2">DRAWN BY: FLORENCE</text>
<text x="16.4" y="224.6">4. Locks: Standard Cam Lock, 2 keys</text>
<text x="319.5" y="223.8">DATE: 01-15-2016</text>
<text x="367.3" y="223.8">P.O. NO:</text>
<text x="16.4" y="229">5. Door Id: tbd</text>
<text x="16.4" y="233.4">6. Master Door: tbd</text>
<text x="319.5" y="232.7">SCALE: NONE</text>
<text x="367.3" y="232.7">QUOTE NO:</text>
<text x="16.4" y="242.2">Matching standard snap-on trim included</text>
<text x="319.5" y="241.5">DRAWING NO. WEB-1933</text>
<text x="367.3" y="241.5">SHEET 1 OF 1</text>
</g>
</svg>
